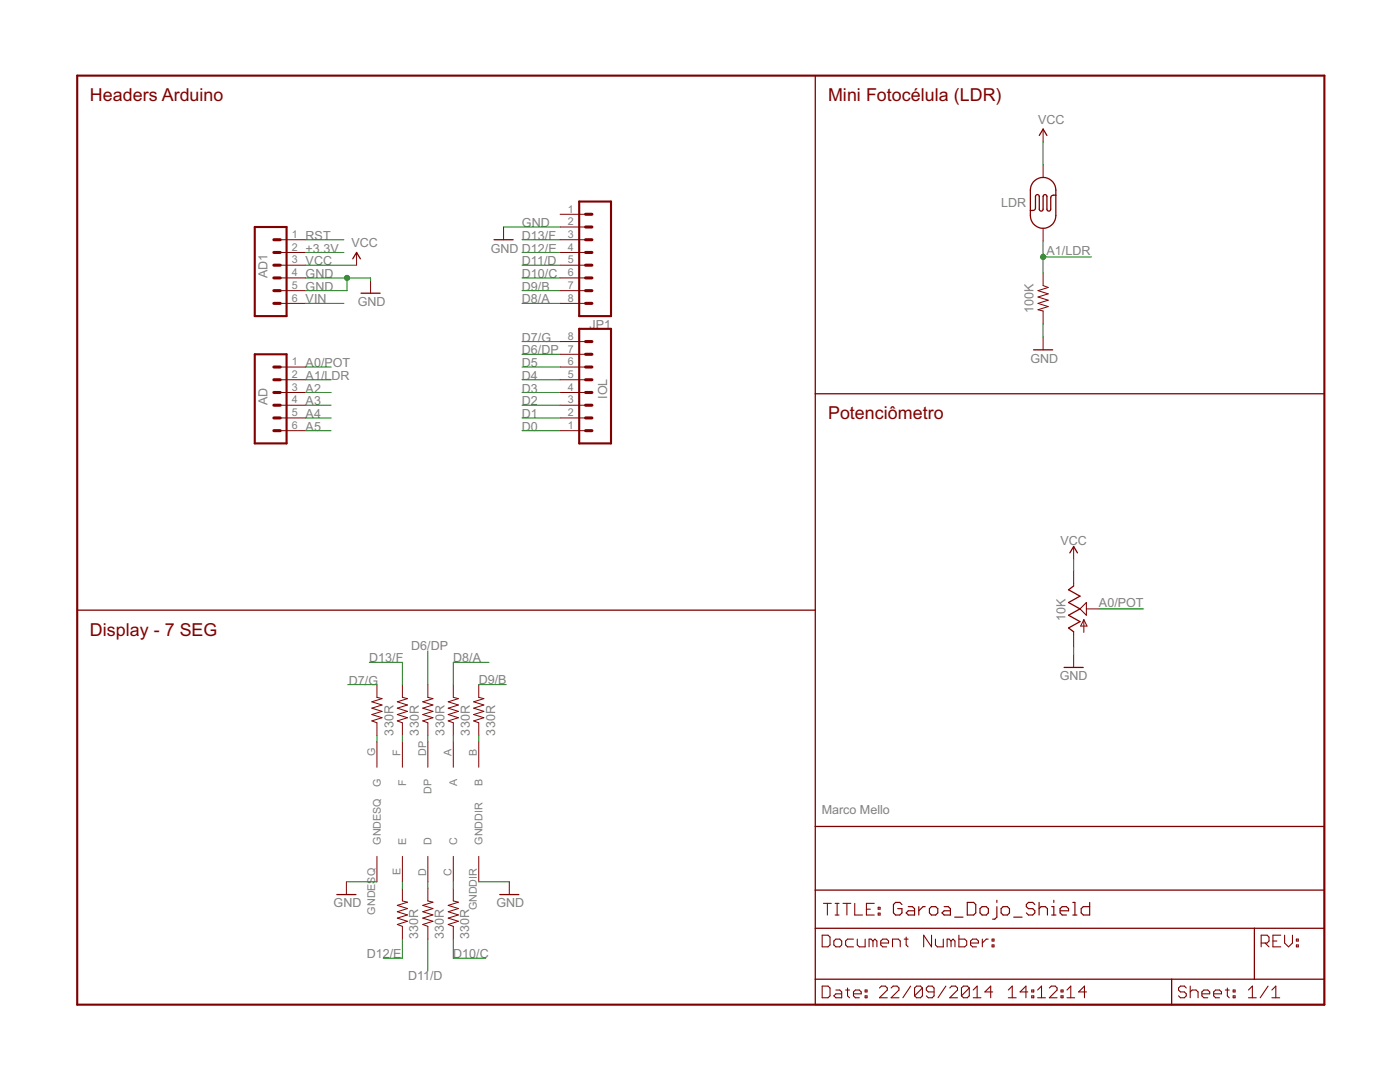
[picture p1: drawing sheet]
<svg xmlns="http://www.w3.org/2000/svg" width="279mm" height="216mm" viewBox="0 0 279 216" stroke-linecap="round" stroke-linejoin="round" font-family="sans-serif">
<g fill="none" stroke="#800000" stroke-width=".25">
<path d="M162.7 15.1v185.4h101.6v-35.6h-101.6M206.2 36.3a2.55 2.55 0 0 1 2.8-.7 2.55 2.55 0 0 1 1.7 2.3v5.1a2.54 2.54 0 0 1-2.5 2.6 2.54 2.54 0 0 1-2.6-2.6v-5.1a2.47 2.47 0 0 1 .6-1.6zM207.4 27l.8-1.2 .7 1.2M210.7 38.9l-.7 .1-.3 .3v2.4a.38 .38 0 0 1-.4 .4 .38 .38 0 0 1-.4-.4v-2.5a.38 .38 0 0 0-.3-.4 .38 .38 0 0 0-.4 .4v2.5a.38 .38 0 0 1-.4 .4 .38 .38 0 0 1-.4-.4v-2.5a.38 .38 0 0 0-.4-.4 .38 .38 0 0 0-.3 .4l-.1 2.5-.3 .3h-.7M70.4 51.6l.8-1.2 .7 1.2M72.1 58.5h3.8M98.6 47.8h3.8M162.7 78.6h101.6M206.3 69.8h3.8M213.5 110.3l.8-1.2 .7 1.2M214.3 116.9l-1 .8 2.2 1.3-2.2 1.2 2.2 1.3-2.2 1.3 2.2 1.2-2.2 1.3 1 .8M15.4 121.8h147.3"/>
<path d="M212.4 133.2h3.8M67.2 178.5h3.8M99.7 178.5h3.8M162.7 177.6h101.6M162.7 185.2h101.6M162.7 195.4h101.6M233.8 195.4v5.1M250.3 185.2v10.2"/>
</g>
<g fill="none" stroke="#800000" stroke-width=".2">
<path d="M208.2 25.8v2.5M208.2 32.9v2.5M55.9 47.8h5.1M55.9 50.4h5.1M55.9 52.9h5.1M55.9 55.5h5.1M55.9 58h5.1M71.2 50.4v2.5M74 56v2.5M100.5 45.3v2.5M111.8 42.8h5.1M111.8 45.3h5.1"/>
<path d="M111.8 47.8h5.1M111.8 50.4h5.1M111.8 52.9h5.1M111.8 55.5h5.1M111.8 58h5.1M208.2 45.6v2.5M208.2 54.4v2.6l1 .4-2 .6 2 .6-2 .7 2 .6-2 .6 2 .7-2 .6 1 .3v2.5M55.9 73.2h5.1M55.9 75.8h5.1M55.9 78.3h5.1M55.9 60.5h5.1M111.8 73.2h5.1"/>
<path d="M111.8 75.8h5.1M111.8 78.3h5.1M111.8 70.7h5.1M111.8 68.2h5.1M111.8 60.5h5.1M208.2 67.3v2.5M55.9 80.9h5.1M55.9 83.4h5.1M55.9 85.9h5.1M111.8 80.9h5.1M111.8 83.4h5.1M111.8 85.9h5.1"/>
<path d="M214.3 109.1v2.5M214.3 113.9v3M75.2 136.6v2.5l1 .3-2 .6 2 .7-2 .6 2 .6-2 .7 2 .6-2 .6 1 .4v2.6M80.3 136.6v2.5l1 .3-2 .6 2 .7-2 .6 2 .6-2 .7 2 .6-2 .6 1 .4v2.6M85.4 136.6v2.5l1 .3-2 .6 2 .7-2 .6 2 .6-2 .7 2 .6-2 .6 1 .4v2.6M90.5 136.6v2.5l1 .3-2 .6 2 .7-2 .6 2 .6-2 .7 2 .6-2 .6 1 .4v2.6M95.5 136.6v2.5l1.1 .3-2.1 .6 2.1 .7-2.1 .6 2.1 .6-2.1 .7 2.1 .6-2.1 .6 1 .4v2.6M214.3 126.1v3M214.3 130.6v2.6M216.3 123.7v2.5M216.3 123.7l.6 1.2h-1.2zM216.8 121.5h2.6"/>
<path d="M75.2 148v5.1M80.3 148v5.1M85.4 148v5.1M90.5 148v5.1M95.5 148v5.1M69.1 176v2.5M75.2 170.9v5.1M80.3 170.9v5.1M80.3 177.2v2.6l1 .2-2 .7 2 .6-2 .6 2 .7-2 .6 2 .6-2 .7 1 .3v2.6M85.4 170.9v5.1M85.4 177.2v2.6l1 .2-2 .7 2 .6-2 .6 2 .7-2 .6 2 .6-2 .7 1 .3v2.6M90.5 170.9v5.1"/>
<path d="M90.5 177.2v2.6l1 .2-2 .7 2 .6-2 .6 2 .7-2 .6 2 .6-2 .7 1 .3v2.6M95.5 170.9v5.1M101.6 176v2.5"/>
</g>
<g fill="none" stroke="#800000" stroke-width=".21">
<path d="M215.5 121.5l1.3-1.3v2.6zM164.1 186.6h1.1l.5 .4v1.6l-.5 .3h-1.1zM164.1 196.8h1.1l.5 .3v1.6l-.5 .4h-1.1zM164.3 180.3h1.6M165.1 180.3v2.3M166.4 187.8l.4-.4h.8l.4 .4v.8l-.4 .3h-.8l-.4-.3zM166.7 180.3h.7M166.7 182.6h.7M166.8 197.5h.8l.4 .4v1.2h-1.2l-.4-.4 .4-.4h1.2M167.1 180.3v2.3M168.2 180.3h1.6M168.8 197.5h.7"/>
<path d="M169 180.3v2.3M169.1 197.1v1.6l.4 .4M170.3 198.3h1.6v-.4l-.4-.4h-.8l-.4 .4v.8l.4 .4h.8M170.3 187.4h-1.2l-.3 .4v.8l.3 .3h1.2M170.6 180.3v2.3h1.5M171.1 187.4v1.2l.4 .3h1.2v-1.5M172.7 198.7h.3v.4h-.3zM172.7 197.5h.3v.4h-.3zM172.9 181.4h.8M174.2 187.8l-.4-.4h-.4v1.5M174.2 187.8v1.1M174.2 187.8l.4-.4 .4 .4v1.1"/>
<path d="M174.5 180.3h-1.6v2.3h1.6M175.3 182.2h.3v.4h-.3zM175.3 181h.3v.4h-.3zM175.5 197.1l.4-.3h.8l.4 .3v.4l-1.6 1.6h1.6M175.8 188.2h1.5v-.4l-.3-.4h-.8l-.4 .4v.8l.4 .3h.8M177.8 197.1l.4-.3h.8l.4 .3v.4l-1.6 1.6h1.6M178.1 188.9v-1.5h1.2l.4 .4v1.1M180.4 187.4h.8M180.8 187v1.6l.4 .3M181.7 196.8l-1.5 2.3M184.1 197.1v1.6l-.4 .4h-.8l-.4-.4M184.1 197.1l-.4-.3h-.8l-.4 .3v1.6"/>
<path d="M184.1 197.1l-1.6 1.6M185.9 186.6v2.3l-1.6-2.3v2.3M186.4 197.9h-1.1l-.4-.4v-.4l.4-.3h.7l.4 .3v1.6l-.4 .4h-.7l-.4-.4M186.7 187.4v1.2l.4 .3h1.2v-1.5M188.8 196.8l-1.6 2.3M189.5 197.1l.4-.3h.8l.4 .3v.4l-1.6 1.6h1.6M189.8 187.8l-.4-.4h-.4v1.5M189.8 187.8v1.1M189.8 187.8l.4-.4 .4 .4v1.1M191.4 186.6v2.3h1.1l.4-.3v-.8l-.4-.4h-1.1M193.4 197.1v1.6l-.4 .4h-.7l-.4-.4M193.4 197.1l-.4-.3h-.7l-.4 .3v1.6"/>
<path d="M193.4 197.1l-1.5 1.6M193.7 188.2h1.6v-.4l-.4-.4h-.8l-.4 .4v.8l.4 .3h.8M194.2 199.1h1.6M194.2 197.5l.8-.7v2.3M196 187.4v1.5M197.2 187.4h-.4l-.8 .8M198 188.6h.4v.3h-.4zM198 187.4h.4v.4h-.4zM198.1 197.9h-1.5l1.1-1.1v2.3M201.2 199.1h1.6M201.2 197.5l.8-.7v2.3M205.1 197.9h-1.5l1.1-1.1v2.3"/>
<path d="M205.9 198.7h.4v.4h-.4zM205.9 197.5h.4v.4h-.4zM207.1 199.1h1.5M207.1 197.5l.8-.7v2.3M209.4 197.1l.4-.3h.8l.4 .3v.4l-1.6 1.6h1.6M211.8 198.7h.4v.4h-.4zM211.8 197.5h.4v.4h-.4zM212.9 199.1h1.6M212.9 197.5l.8-.7v2.3M216.8 197.9h-1.5l1.1-1.1v2.3M236.7 197.1l-.3-.3h-.8l-.4 .3v.4l.4 .4h.8l.3 .4v.4l-.3 .4h-.8l-.4-.4M237.5 197.9l.4-.4h.8l.4 .4v1.2"/>
<path d="M237.5 196.8v2.3M239.9 198.3h1.5v-.4l-.4-.4h-.7l-.4 .4v.8l.4 .4h.7M242.2 198.3h1.6v-.4l-.4-.4h-.8l-.4 .4v.8l.4 .4h.8M244.5 197.5h.8M244.9 197.1v1.6l.4 .4M246.1 198.7h.4v.4h-.4zM246.1 197.5h.4v.4h-.4zM249.2 199.1h1.5M249.2 197.5l.7-.7v2.3M251.7 188.2h1.2l.4-.4v-.8l-.4-.4h-1.2v2.3M252.5 188.2l.8 .7M253.1 196.8l-1.6 2.3"/>
<path d="M253.8 199.1h1.6M253.8 197.5l.8-.7v2.3M254 187.8h.8M255.6 186.6h-1.6v2.3h1.6M256.4 186.6v1.6l.8 .7 .7-.7v-1.6M258.7 188.6h.4v.3h-.4zM258.7 187.4h.4v.4h-.4z"/>
</g>
<path d="M15.4 15.1h248.9v185.4h-248.9zM50.8 45.3h6.4v17.8h-6.4zM115.6 40.2h6.3v22.9h-6.3zM50.8 70.7h6.4v17.8h-6.4zM115.6 65.6h6.3v22.9h-6.3z" fill="none" stroke="#800000" stroke-width=".42"/>
<g fill="none" stroke="#800000" stroke-width=".61">
<path d="M54.7 47.8h1.2M54.7 52.9h1.2M54.7 50.4h1.2M54.7 55.5h1.2M54.7 58h1.2M116.9 47.8h1.2M116.9 45.3h1.2M116.9 42.8h1.2M116.9 52.9h1.2M116.9 50.4h1.2M116.9 55.5h1.2M116.9 58h1.2"/>
<path d="M54.7 78.3h1.2M54.7 75.8h1.2M54.7 73.2h1.2M54.7 60.5h1.2M116.9 78.3h1.2M116.9 75.8h1.2M116.9 73.2h1.2M116.9 70.7h1.2M116.9 68.2h1.2M116.9 60.5h1.2M54.7 83.4h1.2M54.7 80.9h1.2"/>
<path d="M54.7 85.9h1.2M116.9 83.4h1.2M116.9 80.9h1.2M116.9 85.9h1.2"/>
</g>
<g fill="none" stroke="#800000" stroke-width=".23">
<path d="M198.9 179.6v.5M210.3 179.6v.5M180 180.5l-.4-.4h-.9l-.4 .4v1.7l.4 .4h.9l.4-.4v-.9h-.8M181.3 180.9h.8l.4 .4v1.3h-1.2l-.5-.4 .5-.5h1.2M183.4 180.9v1.7M184.6 180.9h-.4l-.8 .8M185.5 181.3l.4-.4h.8l.5 .4v.9l-.5 .4h-.8l-.4-.4zM188.4 180.9h.9l.4 .4v1.3h-1.3l-.4-.4 .4-.5h1.3M190.5 183h1.7M193 180.1h1.3l.4 .4v1.7l-.4 .4h-1.3zM195.6 181.3l.4-.4h.8l.5 .4v.9l-.5 .4h-.8l-.4-.4zM198.9 180.9v2.1l-.4 .4h-.4"/>
<path d="M199.8 181.3l.4-.4h.8l.5 .4v.9l-.5 .4h-.8l-.4-.4zM202.3 183h1.7M206.5 180.5l-.4-.4h-.8l-.5 .4v.4l.5 .4h.8l.4 .4v.5l-.4 .4h-.8l-.5-.4M207.4 181.3l.4-.4h.8l.4 .4v1.3M207.4 180.1v2.5M209.9 182.6h.8M209.9 180.9h.4v1.7M211.6 181.7h1.7v-.4l-.5-.4h-.8l-.4 .4v.9l.4 .4h.8M214.1 180.1h.4v2.5M214.1 182.6h.8M217.5 180.1v2.5h-1.3l-.4-.4v-.9l.4-.4h1.3"/>
</g>
<g fill="none" stroke="#008000" stroke-width=".2">
<path d="M208.2 28.3v4.6M61 47.8h7.6M61 55.5h13v.5M61 50.4h7.6M61 52.9h10.2M69.3 55.5v2.5h-8.3M100.5 45.3h11.3M104.2 47.8h7.6M104.2 55.5h7.6M104.2 58h7.6M104.2 50.4h7.6M104.2 52.9h7.6"/>
<path d="M208.2 48.1v6.3M208.2 51.3h9.6M61 78.3h5.1M61 75.8h5.1M61 73.2h5.1M61 60.5h7.6M104.2 78.3h7.6M104.2 75.8h7.6M104.2 73.2h7.6M104.2 60.5h7.6M104.2 70.7h7.6M104.2 68.2h7.6"/>
<path d="M208.2 64.6v2.7M61 83.4h5.1M61 85.9h5.1M61 80.9h5.1M104.2 83.4h7.6M104.2 85.9h7.6M104.2 80.9h7.6M214.3 111.6v2.3M69.4 136.6h5.8M73.7 132.2h6.6v4.4M85.4 129.9v6.7M95.5 136.6h5.5"/>
<path d="M97.6 132.2h-7.1v4.4M214.3 129.1v1.5M219.4 121.5h8.8M75.2 146.8v1.2M80.3 146.8v1.2M85.4 146.8v1.2M90.5 146.8v1.2M95.5 146.8v1.2M69.1 176h6.1M80.3 176v1.2M85.4 176v1.2M90.5 176v1.2"/>
<path d="M95.5 176h6.1M80.3 187.4v3.8h-3.8M85.4 187.4v6.3M90.5 187.4v3.8h6.4"/>
</g>
<g fill="#008000" stroke="#008000" stroke-width=".2">
<circle cx="69.3" cy="55.5" r=".51"/>
<circle cx="208.2" cy="51.3" r=".51"/>
</g>
<g font-size="4" fill="#800000">
<text x="18" y="20.2">Headers Arduino</text>
<text x="165.3" y="20.2">Mini Fotocélula (LDR)</text>
<text x="165.3" y="83.7">Potenciômetro</text>
<text x="18" y="126.8">Display - 7 SEG</text>
</g>
<g font-size="2.8" fill="#808080">
<text x="207.2" y="24.7">VCC</text>
<text x="199.8" y="41.4">LDR</text>
<text x="61" y="47.8">RST</text>
<text x="104.2" y="45.3">GND</text>
<text x="104.2" y="47.8">D13/F</text>
<text x="61" y="50.4">+3.3V</text>
<text x="61" y="52.9">VCC</text>
<text x="70.1" y="49.4">VCC</text>
<text x="98" y="50.4">GND D12/E</text>
<text x="104.2" y="52.9">D11/D</text>
<text x="208.9" y="50.9">A1/LDR</text>
<text x="53.4" y="55.5" transform="rotate(-90 53.4 55.5)">AD1</text>
<text x="61" y="55.5">GND</text>
<text x="61" y="58">GND</text>
<text x="104.2" y="58">D9/B</text>
<text x="104.2" y="55.5">D10/C</text>
<text x="61" y="60.5">VIN</text>
<text x="71.4" y="61.1">GND</text>
<text x="104.2" y="60.5">D8/A</text>
<text x="117.6" y="65.6">JP1</text>
<text x="206.3" y="62.5" transform="rotate(-90 206.3 62.5)">100K</text>
<text x="104.2" y="70.7">D6/DP</text>
<text x="104.2" y="68.2">D7/G</text>
<text x="61" y="75.8">A1/LDR</text>
<text x="61" y="73.2">A0/POT</text>
<text x="104.2" y="75.8">D4</text>
<text x="104.2" y="73.2">D5</text>
<text x="205.6" y="72.4">GND</text>
<text x="53.4" y="80.9" transform="rotate(-90 53.4 80.9)">AD</text>
<text x="61" y="83.4">A4</text>
<text x="61" y="80.9">A3</text>
<text x="61" y="78.3">A2</text>
<text x="104.2" y="83.4">D1</text>
<text x="104.2" y="80.9">D2</text>
<text x="104.2" y="78.3">D3</text>
<text x="121.2" y="79.6" transform="rotate(-90 121.2 79.6)">IOL</text>
<text x="61" y="85.9">A5</text>
<text x="104.2" y="85.9">D0</text>
<text x="211.6" y="108.7">VCC</text>
<text x="212.6" y="124" transform="rotate(-90 212.6 124)">10K</text>
<text x="219.3" y="121.1">A0/POT</text>
<text x="82.1" y="129.6">D6/DP</text>
<text x="69.6" y="136.6">D7/G</text>
<text x="73.7" y="132.2">D13/F</text>
<text x="90.5" y="132.2">D8/A</text>
<text x="95.5" y="136.5">D9/B</text>
<text x="211.5" y="135.7">GND</text>
<text x="78.5" y="146.8" transform="rotate(-90 78.5 146.8)">330R</text>
<text x="83.6" y="146.8" transform="rotate(-90 83.6 146.8)">330R</text>
<text x="88.7" y="146.8" transform="rotate(-90 88.7 146.8)">330R</text>
<text x="93.8" y="146.8" transform="rotate(-90 93.8 146.8)">330R</text>
<text x="98.8" y="146.8" transform="rotate(-90 98.8 146.8)">330R</text>
<text x="164" y="162.4">Marco Mello</text>
<text x="66.6" y="181">GND</text>
<text x="99.1" y="181">GND</text>
<text x="73.2" y="191.1">D12/E</text>
<text x="83.5" y="187.4" transform="rotate(-90 83.5 187.4)">330R</text>
<text x="88.6" y="187.4" transform="rotate(-90 88.6 187.4)">330R</text>
<text x="90.5" y="191.2">D10/C</text>
<text x="93.6" y="187.4" transform="rotate(-90 93.6 187.4)">330R</text>
<text x="81.4" y="195.6">D11/D</text>
</g>
<g font-size="2.4" fill="#808080">
<text x="58.3" y="47.5">1</text>
<text x="113.3" y="42.4">1</text>
<text x="113.3" y="45">2</text>
<text x="113.3" y="47.5">3</text>
<text x="58.3" y="50">2</text>
<text x="58.3" y="52.6">3</text>
<text x="113.3" y="50">4</text>
<text x="113.3" y="52.6">5</text>
<text x="58.3" y="55.1">4</text>
<text x="58.3" y="57.6">5</text>
<text x="113.3" y="55.1">6</text>
<text x="113.3" y="57.6">7</text>
<text x="58.3" y="60.2">6</text>
<text x="113.3" y="60.2">8</text>
<text x="113.3" y="70.3">7</text>
<text x="113.3" y="67.8">8</text>
<text x="58.3" y="72.9">1</text>
<text x="58.3" y="75.4">2</text>
<text x="58.3" y="78">3</text>
<text x="113.3" y="78">4</text>
<text x="113.3" y="75.4">5</text>
<text x="113.3" y="72.9">6</text>
<text x="58.3" y="80.5">4</text>
<text x="58.3" y="83">5</text>
<text x="113.3" y="83">2</text>
<text x="113.3" y="80.5">3</text>
<text x="58.3" y="85.6">6</text>
<text x="113.3" y="85.6">1</text>
<text x="74.9" y="150.8" transform="rotate(-90 74.9 150.8)">G</text>
<text x="79.9" y="150.8" transform="rotate(-90 79.9 150.8)">F</text>
<text x="85" y="150.8" transform="rotate(-90 85 150.8)">DP</text>
<text x="90.1" y="150.8" transform="rotate(-90 90.1 150.8)">A</text>
<text x="95.2" y="150.8" transform="rotate(-90 95.2 150.8)">B</text>
<text x="76" y="157.1" transform="rotate(-90 76 157.1)">G</text>
<text x="81.1" y="156.8" transform="rotate(-90 81.1 156.8)">F</text>
<text x="86.1" y="158.4" transform="rotate(-90 86.1 158.4)">DP</text>
<text x="91.2" y="156.9" transform="rotate(-90 91.2 156.9)">A</text>
<text x="96.3" y="156.9" transform="rotate(-90 96.3 156.9)">B</text>
<text x="76" y="168.5" transform="rotate(-90 76 168.5)">GNDESQ</text>
<text x="81.1" y="168.5" transform="rotate(-90 81.1 168.5)">E</text>
<text x="86.1" y="168.5" transform="rotate(-90 86.1 168.5)">D</text>
<text x="91.2" y="168.5" transform="rotate(-90 91.2 168.5)">C</text>
<text x="96.3" y="168.5" transform="rotate(-90 96.3 168.5)">GNDDIR</text>
<text x="79.9" y="174.6" transform="rotate(-90 79.9 174.6)">E</text>
<text x="85" y="174.8" transform="rotate(-90 85 174.8)">D</text>
<text x="90.1" y="174.8" transform="rotate(-90 90.1 174.8)">C</text>
<text x="74.9" y="182.5" transform="rotate(-90 74.9 182.5)">GNDESQ</text>
<text x="95.2" y="181.7" transform="rotate(-90 95.2 181.7)">GNDDIR</text>
</g>
</svg>
